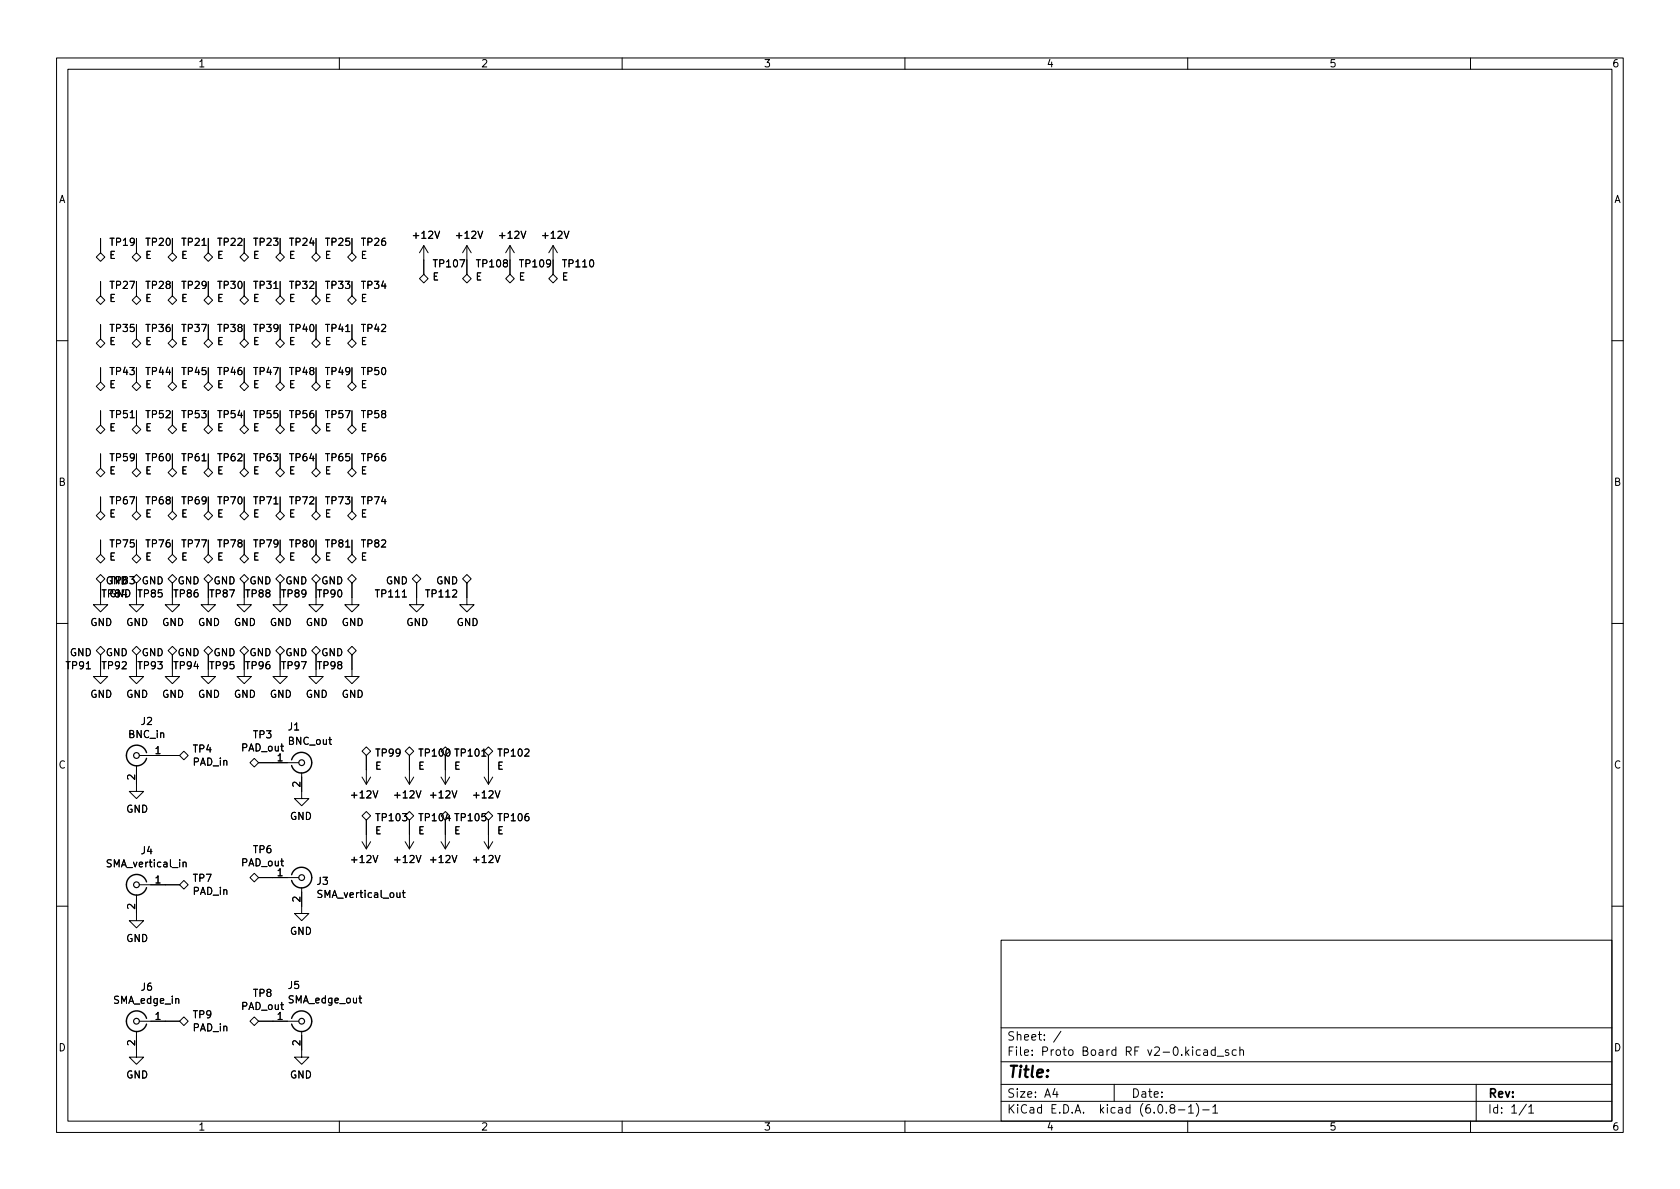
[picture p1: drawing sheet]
<svg xmlns="http://www.w3.org/2000/svg" width="297mm" height="210mm" viewBox="0 0 297 210" stroke-linecap="round" stroke-linejoin="round" font-family="sans-serif">
<g fill="none" stroke="#000" stroke-width=".18">
<path d="M10 10.2h277v190.1h-277zM12 12.2h273v186.1h-273zM60 10.2v2M110 10.2v2M160 10.2v2M210 10.2v2M260 10.2v2M17 53.1l.8-.8 .7 .8-.7 .7zM17.8 44.7l.7 .8-.7 .7-.8-.7zM17.8 59.9l.7 .8-.7 .8-.8-.8zM17.8 42.2v2.5M17.8 49.8v2.5"/>
<path d="M17.8 57.4v2.5M23.4 53.1l.7-.8 .8 .8-.8 .7zM24.1 59.9l.8 .8-.8 .8-.7-.8zM24.1 44.7l.8 .8-.8 .7-.7-.7zM24.1 42.2v2.5M24.1 49.8v2.5M24.1 57.4v2.5M29.7 53.1l.8-.8 .7 .8-.7 .7zM30.5 59.9l.7 .8-.7 .8-.8-.8zM30.5 44.7l.7 .8-.7 .7-.8-.7zM30.5 42.2v2.5M30.5 49.8v2.5"/>
<path d="M30.5 57.4v2.5M36.1 53.1l.7-.8 .8 .8-.8 .7zM36.8 59.9l.8 .8-.8 .8-.7-.8zM36.8 44.7l.8 .8-.8 .7-.7-.7zM36.8 42.2v2.5M36.8 49.8v2.5M36.8 57.4v2.5M42.4 53.1l.8-.8 .7 .8-.7 .7zM43.2 59.9l.7 .8-.7 .8-.8-.8zM43.2 44.7l.7 .8-.7 .7-.8-.7zM43.2 42.2v2.5M43.2 49.8v2.5"/>
<path d="M43.2 57.4v2.5M48.8 53.1l.7-.8 .8 .8-.8 .7zM49.5 59.9l.8 .8-.8 .8-.7-.8zM49.5 44.7l.8 .8-.8 .7-.7-.7zM49.5 42.2v2.5M49.5 49.8v2.5M49.5 57.4v2.5M55.1 53.1l.8-.8 .7 .8-.7 .7zM55.9 59.9l.7 .8-.7 .8-.8-.8zM55.9 44.7l.7 .8-.7 .7-.8-.7zM55.9 42.2v2.5M55.9 49.8v2.5"/>
<path d="M55.9 57.4v2.5M61.5 53.1l.7-.8 .8 .8-.8 .7zM62.2 59.9l.8 .8-.8 .8-.7-.8zM62.2 44.7l.8 .8-.8 .7-.7-.7zM62.2 42.2v2.5M62.2 49.8v2.5M62.2 57.4v2.5M74.9 48.5l.8 .8-.8 .7-.7-.7zM74.9 43.4v5.1M74.9 43.4l-.7 1.3M74.9 43.4l.8 1.3M82.5 48.5l.8 .8-.8 .7-.7-.7z"/>
<path d="M82.5 43.4v5.1M82.5 43.4l-.7 1.3M82.5 43.4l.8 1.3M90.2 48.5l.7 .8-.7 .7-.8-.7zM90.2 43.4v5.1M90.2 43.4l-.8 1.3M90.2 43.4l.7 1.3M97.8 48.5l.8 .8-.8 .7-.8-.7zM97.8 43.4v5.1M97.8 43.4l-.8 1.3M97.8 43.4l.8 1.3M10 60.2h2"/>
<path d="M17 75.9l.8-.7 .7 .7-.7 .8zM17.8 67.6l.7 .7-.7 .8-.8-.8zM17.8 65v2.6M17.8 72.6v2.6M23.4 75.9l.7-.7 .8 .7-.8 .8zM24.1 67.6l.8 .7-.8 .8-.7-.8zM24.1 65v2.6M24.1 72.6v2.6M29.7 75.9l.8-.7 .7 .7-.7 .8zM30.5 67.6l.7 .7-.7 .8-.8-.8zM30.5 65v2.6M30.5 72.6v2.6"/>
<path d="M36.1 75.9l.7-.7 .8 .7-.8 .8zM36.8 67.6l.8 .7-.8 .8-.7-.8zM36.8 65v2.6M36.8 72.6v2.6M42.4 75.9l.8-.7 .7 .7-.7 .8zM43.2 67.6l.7 .7-.7 .8-.8-.8zM43.2 65v2.6M43.2 72.6v2.6M48.8 75.9l.7-.7 .8 .7-.8 .8zM49.5 67.6l.8 .7-.8 .8-.7-.8zM49.5 65v2.6M49.5 72.6v2.6"/>
<path d="M55.1 75.9l.8-.7 .7 .7-.7 .8zM55.9 67.6l.7 .7-.7 .8-.8-.8zM55.9 65v2.6M55.9 72.6v2.6M61.5 75.9l.7-.7 .8 .7-.8 .8zM62.2 67.6l.8 .7-.8 .8-.7-.8zM62.2 65v2.6M62.2 72.6v2.6M285 60.2h2M17.8 82.8l.7 .8-.7 .7-.8-.7zM17.8 90.4l.7 .8-.7 .7-.8-.7zM17.8 98l.7 .8-.7 .8-.8-.8z"/>
<path d="M17.8 80.3v2.5M17.8 87.9v2.5M17.8 95.5v2.5M23.4 91.2l.7-.8 .8 .8-.8 .7zM23.4 98.8l.7-.8 .8 .8-.8 .8zM24.1 82.8l.8 .8-.8 .7-.7-.7zM24.1 80.3v2.5M24.1 87.9v2.5M24.1 95.5v2.5M30.5 90.4l.7 .8-.7 .7-.8-.7zM30.5 82.8l.7 .8-.7 .7-.8-.7zM30.5 98l.7 .8-.7 .8-.8-.8z"/>
<path d="M30.5 80.3v2.5M30.5 87.9v2.5M30.5 95.5v2.5M36.1 91.2l.7-.8 .8 .8-.8 .7zM36.8 82.8l.8 .8-.8 .7-.7-.7zM36.8 98l.8 .8-.8 .8-.7-.8zM36.8 80.3v2.5M36.8 87.9v2.5M36.8 95.5v2.5M43.2 82.8l.7 .8-.7 .7-.8-.7zM43.2 90.4l.7 .8-.7 .7-.8-.7zM43.2 98l.7 .8-.7 .8-.8-.8z"/>
<path d="M43.2 80.3v2.5M43.2 87.9v2.5M43.2 95.5v2.5M49.5 90.4l.8 .8-.8 .7-.7-.7zM49.5 82.8l.8 .8-.8 .7-.7-.7zM49.5 98l.8 .8-.8 .8-.7-.8zM49.5 80.3v2.5M49.5 87.9v2.5M49.5 95.5v2.5M55.1 98.8l.8-.8 .7 .8-.7 .8zM55.9 90.4l.7 .8-.7 .7-.8-.7zM55.9 82.8l.7 .8-.7 .7-.8-.7z"/>
<path d="M55.9 80.3v2.5M55.9 87.9v2.5M55.9 95.5v2.5M62.2 98l.8 .8-.8 .8-.7-.8zM62.2 90.4l.8 .8-.8 .7-.7-.7zM62.2 82.8l.8 .8-.8 .7-.7-.7zM62.2 80.3v2.5M62.2 87.9v2.5M62.2 95.5v2.5M10 110.2h2M17 115.1l.8-.8 .7 .8-.7 .7zM17 102.4l.8-.8 .7 .8-.7 .7z"/>
<path d="M17.8 115.8v3.8h1.2l-1.2 1.3-1.3-1.3h1.3M17.8 103.1v3.8h1.2l-1.2 1.3-1.3-1.3h1.3M23 102h.7l-.4 .4 .4 .2v.5l-.2 .1-.5-.1M23.4 115.1l.7-.8 .8 .8-.8 .7zM23.4 102.4l.7-.8 .8 .8-.8 .7zM24.1 115.8v3.8h1.3l-1.3 1.3-1.2-1.3h1.2M24.1 103.1v3.8h1.3l-1.3 1.3-1.2-1.3h1.2M29.7 115.1l.8-.8 .7 .8-.7 .7zM29.7 102.4l.8-.8 .7 .8-.7 .7zM30.5 115.8v3.8h1.2l-1.2 1.3-1.3-1.3h1.3M30.5 103.1v3.8h1.2l-1.2 1.3-1.3-1.3h1.3M36.1 102.4l.7-.8 .8 .8-.8 .7z"/>
<path d="M36.1 115.1l.7-.8 .8 .8-.8 .7zM36.8 115.8v3.8h1.3l-1.3 1.3-1.2-1.3h1.2M36.8 103.1v3.8h1.3l-1.3 1.3-1.2-1.3h1.2M42.4 102.4l.8-.8 .7 .8-.7 .7zM42.4 115.1l.8-.8 .7 .8-.7 .7zM43.2 103.1v3.8h1.2l-1.2 1.3-1.3-1.3h1.3M43.2 115.8v3.8h1.2l-1.2 1.3-1.3-1.3h1.3M48.8 102.4l.7-.8 .8 .8-.8 .7zM48.8 115.1l.7-.8 .8 .8-.8 .7zM49.5 103.1v3.8h1.3l-1.3 1.3-1.2-1.3h1.2M49.5 115.8v3.8h1.3l-1.3 1.3-1.2-1.3h1.2M55.1 102.4l.8-.8 .7 .8-.7 .7z"/>
<path d="M55.1 115.1l.8-.8 .7 .8-.7 .7zM55.9 103.1v3.8h1.2l-1.2 1.3-1.3-1.3h1.3M55.9 115.8v3.8h1.2l-1.2 1.3-1.3-1.3h1.3M61.5 115.1l.7-.8 .8 .8-.8 .7zM61.5 102.4l.7-.8 .8 .8-.8 .7zM62.2 115.8v3.8h1.3l-1.3 1.3-1.2-1.3h1.2M62.2 103.1v3.8h1.3l-1.3 1.3-1.2-1.3h1.2M72.9 102.4l.8-.8 .7 .8-.7 .7zM73.7 103.1v3.8h1.2l-1.2 1.3-1.3-1.3h1.3M81.8 102.4l.7-.8 .8 .8-.8 .7zM82.5 103.1v3.8h1.3l-1.3 1.3-1.2-1.3h1.2M285 110.2h2"/>
<path d="M24.1 135.4v4.5h1.3l-1.3 1.3-1.2-1.3h1.2M24.6 133.6h7.1M32.5 132.8l.8 .8-.8 .8-.8-.8zM44.2 134.9l.8-.8 .7 .8-.7 .7zM45.7 134.9h7.1M53.3 136.6v4.6h-1.2l1.2 1.3 1.3-1.3h-1.3M64 132.8l.8-.7 .7 .7-.7 .8zM64 137.4l.8 1.3M64.8 133.6v5.1M65.5 137.4l-.7 1.3M71.6 137.4l.8 1.3M72.4 132.1l.8 .7-.8 .8-.8-.8z"/>
<path d="M72.4 133.6v5.1M73.2 137.4l-.8 1.3M78 137.4l.7 1.3M78.7 133.6v5.1M79.5 137.4l-.8 1.3M85.6 132.8l.8-.7 .7 .7-.7 .8zM85.6 137.4l.8 1.3M86.4 133.6v5.1M87.1 137.4l-.7 1.3M24.1 158.2v4.6h1.3l-1.3 1.3-1.2-1.3h1.2M24.6 156.5h7.1M32.4 152.6l.2-.1h.3v.8"/>
<path d="M32.5 155.7l.8 .8-.8 .7-.8-.7zM45 154.4l.7 .8-.7 .8-.8-.8zM45.7 155.2h7.1M53.3 157v4.5h-1.2l1.2 1.3 1.3-1.3h-1.3M64 144.3l.8-.8 .7 .8-.7 .7zM64 148.8l.8 1.3M64.8 145v5.1M65.5 148.8l-.7 1.3M71.1 157.9h.5M71.3 157.4v1.1l.3 .2M71.6 148.8l.8 1.3M72.4 143.5l.8 .8-.8 .7-.8-.7z"/>
<path d="M72.4 145v5.1M73.2 148.8l-.8 1.3M78 148.8l.7 1.3M78.7 145v5.1M79.5 148.8l-.8 1.3M85.6 144.3l.8-.8 .7 .8-.7 .7zM85.6 148.8l.8 1.3M86.4 145v5.1M87.1 148.8l-.7 1.3M10 160.2h2M32.5 179.8l.8 .8-.8 .8-.8-.8zM63.5 176.5h.4"/>
<path d="M63.6 176.1v1.1l.3 .2M177 166.3h108v32h-108zM285 160.2h2M24.1 182.4v4.5h1.3l-1.3 1.3-1.2-1.3h1.2M24.6 180.6h7.1M44.2 180.6l.8-.8 .7 .8-.7 .8zM45.7 180.6h7.1M53.3 182.4v4.5h-1.2l1.2 1.3 1.3-1.3h-1.3M60 198.3v2M110 198.3v2M160 198.3v2M177 194.8h108"/>
<path d="M177 191.8h108M177 187.8h108M177 181.8h108M186.5 192.5l-.4 1h1M186.9 193v1M187.6 182.4l-1.3 1.9M197 191.8v3M207.1 196l-.2-.3v-.2l.2-.2 .5 .1 .1 .2-.1 .2-.6 .2-.1 .3v.4l.2 .1h.5l.1-.3-.1-.4-.2-.1M208.4 196.3h1.1M210 198.3v2M210.1 195.8l.5-.5v1.5M210.1 196.8h.9"/>
<path d="M211.5 195.1a1.72 1.72 0 0 1 0 2.3M212.2 185.7l-.4-.1-.3 .3v.4l.1 .3h.6M212.6 196.3h1.2M212.9 185.7h.5l.1 .9M213.5 186l-.5 .1a.29 .29 0 0 0-.2 .2 .29 .29 0 0 0 .2 .3h.5M214.4 195.8l.5-.5v1.5M214.4 196.8h.9M214.9 185.7l-.5-.1-.3 .3v.4l.2 .3h.6M214.9 185.1v1.5M215.2 186.8h1.2M217.2 185.7l-.3-.1-.3 .2 .1 .3 .5 .1v.4h-.6M218.6 185.7l-.5-.1-.2 .3v.4l.1 .3h.6"/>
<path d="M219.2 185.8l.2-.2 .4 .1 .1 .9M219.2 185.1v1.5M260 198.3v2M261 191.8v6.5M269.9 195.3l-1.3 1.9M270.3 195.8l.4-.5v1.5M270.3 196.8h.9"/>
</g>
<path d="M25.9 133.1a1.81 1.81 0 0 0-2.8-1 1.81 1.81 0 0 0 0 3 1.81 1.81 0 0 0 2.8-1M51.6 134.4a1.81 1.81 0 0 1 2.8-1 1.81 1.81 0 0 1 0 2.9 1.81 1.81 0 0 1-2.8-.9M25.9 156a1.81 1.81 0 0 0-2.8-1 1.81 1.81 0 0 0 0 2.9 1.81 1.81 0 0 0 2.8-.9M51.6 154.7a1.81 1.81 0 0 1 2.8-1 1.81 1.81 0 0 1 0 3 1.81 1.81 0 0 1-2.8-1M25.9 180.1a1.81 1.81 0 0 0-2.8-1 1.81 1.81 0 0 0 0 3 1.81 1.81 0 0 0 2.8-1M51.6 180.1a1.81 1.81 0 0 1 2.8-1 1.81 1.81 0 0 1 0 3 1.81 1.81 0 0 1-2.8-1" fill="none" stroke="#000" stroke-width=".25"/>
<g fill="none" stroke="#000" stroke-width=".2">
<circle cx="24.1" cy="133.6" r=".51"/>
<circle cx="53.3" cy="134.9" r=".51"/>
<circle cx="24.1" cy="156.5" r=".51"/>
<circle cx="53.3" cy="155.2" r=".51"/>
<circle cx="24.1" cy="180.6" r=".51"/>
<circle cx="53.3" cy="180.6" r=".51"/>
</g>
<text font-size="2.8" x="178" y="190.6">Title:</text>
<g font-size="2.1">
<text x="178" y="184">Sheet: /</text>
<text x="178" y="186.7">File: Proto Board RF v2-0.kicad_sch</text>
<text x="178" y="196.9">KiCad E.D.A. kicad (6.0.8-1)-1</text>
<text x="178" y="194.1">Size: A4</text>
<text x="200" y="194.1">Date:</text>
<text x="263" y="194.1">Rev:</text>
<text x="263" y="196.9">Id: 1/1</text>
</g>
<g font-size="1.8">
<text x="35" y="11.9">1</text>
<text x="85" y="11.9">2</text>
<text x="135" y="11.9">3</text>
<text x="185" y="11.9">4</text>
<text x="235" y="11.9">5</text>
<text x="285" y="11.9">6</text>
<text x="10.3" y="35.9">A</text>
<text x="285.3" y="35.9">A</text>
<text x="19.3" y="45.8">E</text>
<text x="19.5" y="43.5">TP19</text>
<text x="25.7" y="45.8">E</text>
<text x="25.9" y="43.5">TP20</text>
<text x="32" y="45.8">E</text>
<text x="32.2" y="43.5">TP21</text>
<text x="38.4" y="45.8">E</text>
<text x="38.6" y="43.5">TP22</text>
<text x="44.7" y="45.8">E</text>
<text x="44.9" y="43.5">TP23</text>
<text x="51.1" y="45.8">E</text>
<text x="51.3" y="43.5">TP24</text>
<text x="57.4" y="45.8">E</text>
<text x="57.6" y="43.5">TP25</text>
<text x="63.8" y="45.8">E</text>
<text x="64" y="43.5">TP26</text>
<text x="73.2" y="42.2">+12V</text>
<text x="76.8" y="47.3">TP107</text>
<text x="80.8" y="42.2">+12V</text>
<text x="84.4" y="47.3">TP108</text>
<text x="88.5" y="42.2">+12V</text>
<text x="92.1" y="47.3">TP109</text>
<text x="96.1" y="42.2">+12V</text>
<text x="99.7" y="47.3">TP110</text>
<text x="19.3" y="53.4">E</text>
<text x="19.5" y="51.1">TP27</text>
<text x="25.7" y="53.4">E</text>
<text x="25.9" y="51.1">TP28</text>
<text x="32" y="53.4">E</text>
<text x="32.2" y="51.1">TP29</text>
<text x="38.4" y="53.4">E</text>
<text x="38.6" y="51.1">TP30</text>
<text x="44.7" y="53.4">E</text>
<text x="44.9" y="51.1">TP31</text>
<text x="51.1" y="53.4">E</text>
<text x="51.3" y="51.1">TP32</text>
<text x="57.4" y="53.4">E</text>
<text x="57.6" y="51.1">TP33</text>
<text x="63.8" y="53.4">E</text>
<text x="64" y="51.1">TP34</text>
<text x="76.5" y="49.6">E</text>
<text x="84.1" y="49.6">E</text>
<text x="91.7" y="49.6">E</text>
<text x="99.3" y="49.6">E</text>
<text x="19.5" y="58.7">TP35</text>
<text x="25.9" y="58.7">TP36</text>
<text x="32.2" y="58.7">TP37</text>
<text x="38.6" y="58.7">TP38</text>
<text x="44.9" y="58.7">TP39</text>
<text x="51.3" y="58.7">TP40</text>
<text x="57.6" y="58.7">TP41</text>
<text x="64" y="58.7">TP42</text>
<text x="19.3" y="61">E</text>
<text x="25.7" y="61">E</text>
<text x="32" y="61">E</text>
<text x="38.4" y="61">E</text>
<text x="44.7" y="61">E</text>
<text x="51.1" y="61">E</text>
<text x="57.4" y="61">E</text>
<text x="63.8" y="61">E</text>
<text x="19.3" y="68.6">E</text>
<text x="19.5" y="66.3">TP43</text>
<text x="25.7" y="68.6">E</text>
<text x="25.9" y="66.3">TP44</text>
<text x="32" y="68.6">E</text>
<text x="32.2" y="66.3">TP45</text>
<text x="38.4" y="68.6">E</text>
<text x="38.6" y="66.3">TP46</text>
<text x="44.7" y="68.6">E</text>
<text x="44.9" y="66.3">TP47</text>
<text x="51.1" y="68.6">E</text>
<text x="51.3" y="66.3">TP48</text>
<text x="57.4" y="68.6">E</text>
<text x="57.6" y="66.3">TP49</text>
<text x="63.8" y="68.6">E</text>
<text x="64" y="66.3">TP50</text>
<text x="19.3" y="76.2">E</text>
<text x="19.5" y="73.9">TP51</text>
<text x="25.7" y="76.2">E</text>
<text x="25.9" y="73.9">TP52</text>
<text x="32" y="76.2">E</text>
<text x="32.2" y="73.9">TP53</text>
<text x="38.4" y="76.2">E</text>
<text x="38.6" y="73.9">TP54</text>
<text x="44.7" y="76.2">E</text>
<text x="44.9" y="73.9">TP55</text>
<text x="51.1" y="76.2">E</text>
<text x="51.3" y="73.9">TP56</text>
<text x="57.4" y="76.2">E</text>
<text x="57.6" y="73.9">TP57</text>
<text x="63.8" y="76.2">E</text>
<text x="64" y="73.9">TP58</text>
<text x="19.3" y="83.9">E</text>
<text x="19.5" y="81.6">TP59</text>
<text x="25.7" y="83.9">E</text>
<text x="25.9" y="81.6">TP60</text>
<text x="32" y="83.9">E</text>
<text x="32.2" y="81.6">TP61</text>
<text x="38.4" y="83.9">E</text>
<text x="38.6" y="81.6">TP62</text>
<text x="44.7" y="83.9">E</text>
<text x="44.9" y="81.6">TP63</text>
<text x="51.1" y="83.9">E</text>
<text x="51.3" y="81.6">TP64</text>
<text x="57.4" y="83.9">E</text>
<text x="57.6" y="81.6">TP65</text>
<text x="63.8" y="83.9">E</text>
<text x="64" y="81.6">TP66</text>
<text x="10.3" y="85.9">B</text>
<text x="19.5" y="89.2">TP67</text>
<text x="25.9" y="89.2">TP68</text>
<text x="32.2" y="89.2">TP69</text>
<text x="38.6" y="89.2">TP70</text>
<text x="44.9" y="89.2">TP71</text>
<text x="51.3" y="89.2">TP72</text>
<text x="57.6" y="89.2">TP73</text>
<text x="64" y="89.2">TP74</text>
<text x="285.3" y="85.9">B</text>
<text x="19.3" y="91.5">E</text>
<text x="25.7" y="91.5">E</text>
<text x="32" y="91.5">E</text>
<text x="38.4" y="91.5">E</text>
<text x="44.7" y="91.5">E</text>
<text x="51.1" y="91.5">E</text>
<text x="57.4" y="91.5">E</text>
<text x="63.8" y="91.5">E</text>
<text x="19.3" y="99.1">E</text>
<text x="19.5" y="96.8">TP75</text>
<text x="25.7" y="99.1">E</text>
<text x="25.9" y="96.8">TP76</text>
<text x="32" y="99.1">E</text>
<text x="32.2" y="96.8">TP77</text>
<text x="38.4" y="99.1">E</text>
<text x="38.6" y="96.8">TP78</text>
<text x="44.7" y="99.1">E</text>
<text x="44.9" y="96.8">TP79</text>
<text x="51.1" y="99.1">E</text>
<text x="51.3" y="96.8">TP80</text>
<text x="57.4" y="99.1">E</text>
<text x="57.6" y="96.8">TP81</text>
<text x="63.8" y="99.1">E</text>
<text x="64" y="96.8">TP82</text>
<text x="18.1" y="105.6">TP84</text>
<text x="18.7" y="103.3">GND</text>
<text x="19.3" y="105.6">GND</text>
<text x="24.5" y="105.6">TP85</text>
<text x="25" y="103.3">GND</text>
<text x="30.8" y="105.6">TP86</text>
<text x="31.4" y="103.3">GND</text>
<text x="37.2" y="105.6">TP87</text>
<text x="37.7" y="103.3">GND</text>
<text x="43.5" y="105.6">TP88</text>
<text x="44.1" y="103.3">GND</text>
<text x="49.9" y="105.6">TP89</text>
<text x="50.4" y="103.3">GND</text>
<text x="56.2" y="105.6">TP90</text>
<text x="56.8" y="103.3">GND</text>
<text x="66.6" y="105.6">TP111</text>
<text x="68.2" y="103.3">GND</text>
<text x="75.5" y="105.6">TP112</text>
<text x="77.1" y="103.3">GND</text>
<text x="15.9" y="110.7">GND</text>
<text x="22.3" y="110.7">GND</text>
<text x="28.6" y="110.7">GND</text>
<text x="35" y="110.7">GND</text>
<text x="41.3" y="110.7">GND</text>
<text x="47.7" y="110.7">GND</text>
<text x="54" y="110.7">GND</text>
<text x="60.4" y="110.7">GND</text>
<text x="71.8" y="110.7">GND</text>
<text x="80.7" y="110.7">GND</text>
<text x="11.8" y="118.3">TP91</text>
<text x="12.3" y="116">GND</text>
<text x="18.1" y="118.3">TP92</text>
<text x="18.7" y="116">GND</text>
<text x="24.5" y="118.3">TP93</text>
<text x="25" y="116">GND</text>
<text x="30.8" y="118.3">TP94</text>
<text x="31.4" y="116">GND</text>
<text x="37.2" y="118.3">TP95</text>
<text x="37.7" y="116">GND</text>
<text x="43.5" y="118.3">TP96</text>
<text x="44.1" y="116">GND</text>
<text x="49.9" y="118.3">TP97</text>
<text x="50.4" y="116">GND</text>
<text x="56.2" y="118.3">TP98</text>
<text x="56.8" y="116">GND</text>
<text x="15.9" y="123.4">GND</text>
<text x="22.3" y="123.4">GND</text>
<text x="28.6" y="123.4">GND</text>
<text x="35" y="123.4">GND</text>
<text x="41.3" y="123.4">GND</text>
<text x="47.7" y="123.4">GND</text>
<text x="54" y="123.4">GND</text>
<text x="60.4" y="123.4">GND</text>
<text x="22.8" y="130.5">BNC_in</text>
<text x="25" y="128.2">J2</text>
<text x="44.8" y="130.6">TP3</text>
<text x="51" y="129.2">J1</text>
<text x="51" y="131.7">BNC_out</text>
<text x="10.3" y="135.9">C</text>
<text x="23.9" y="137.9" transform="rotate(-90 23.9 137.9)">2</text>
<text x="27.4" y="133.3">1</text>
<text x="34.1" y="135.4">PAD_in</text>
<text x="34.2" y="133.1">TP4</text>
<text x="42.7" y="132.9">PAD_out</text>
<text x="49" y="134.6">1</text>
<text x="66.3" y="136.1">E</text>
<text x="66.5" y="133.8">TP99</text>
<text x="73.9" y="136.1">E</text>
<text x="74.3" y="133.8">TP100 TP101</text>
<text x="80.3" y="136.1">E</text>
<text x="87.9" y="136.1">E</text>
<text x="88.2" y="133.8">TP102</text>
<text x="285.3" y="135.9">C</text>
<text x="22.3" y="143.7">GND</text>
<text x="53.1" y="139.2" transform="rotate(-90 53.1 139.2)">2</text>
<text x="62.3" y="141.2">+12V</text>
<text x="69.9" y="141.2">+12V</text>
<text x="76.3" y="141.2">+12V</text>
<text x="83.9" y="141.2">+12V</text>
<text x="51.2" y="145">GND</text>
<text x="66.3" y="147.5">E</text>
<text x="66.7" y="145.2">TP103</text>
<text x="73.9" y="147.5">E</text>
<text x="74.3" y="145.2">TP104 TP105</text>
<text x="80.3" y="147.5">E</text>
<text x="87.9" y="147.5">E</text>
<text x="88.2" y="145.2">TP106</text>
<text x="19.1" y="153.4">SMA_vertical_in</text>
<text x="25" y="151">J4</text>
<text x="34.2" y="155.9">TP7</text>
<text x="42.7" y="153.2">PAD_out</text>
<text x="44.8" y="150.9">TP6</text>
<text x="49" y="154.9">1</text>
<text x="62.3" y="152.6">+12V</text>
<text x="69.9" y="152.6">+12V</text>
<text x="76.3" y="152.6">+12V</text>
<text x="83.9" y="152.6">+12V</text>
<text x="23.9" y="160.8" transform="rotate(-90 23.9 160.8)">2</text>
<text x="27.4" y="156.2">1</text>
<text x="34.1" y="158.2">PAD_in</text>
<text x="53.1" y="159.5" transform="rotate(-90 53.1 159.5)">2</text>
<text x="56.1" y="156.5">J3</text>
<text x="56.4" y="158.8">SMA_vertical_out</text>
<text x="22.3" y="166.6">GND</text>
<text x="51.2" y="165.3">GND</text>
<text x="20.2" y="177.5">SMA_edge_in</text>
<text x="25" y="175.2">J6</text>
<text x="42.7" y="178.6">PAD_out</text>
<text x="44.8" y="176.3">TP8</text>
<text x="51" y="174.9">J5</text>
<text x="51.1" y="177.4">SMA_edge_out</text>
<text x="10.3" y="185.9">D</text>
<text x="23.9" y="184.9" transform="rotate(-90 23.9 184.9)">2</text>
<text x="27.4" y="180.3">1</text>
<text x="34.1" y="182.4">PAD_in</text>
<text x="34.2" y="180.1">TP9</text>
<text x="49" y="180.3">1</text>
<text x="53.1" y="184.9" transform="rotate(-90 53.1 184.9)">2</text>
<text x="285.3" y="185.9">D</text>
<text x="22.3" y="190.7">GND</text>
<text x="51.2" y="190.7">GND</text>
<text x="35" y="199.9">1</text>
<text x="85" y="199.9">2</text>
<text x="135" y="199.9">3</text>
<text x="185" y="199.9">4</text>
<text x="235" y="199.9">5</text>
<text x="285" y="199.9">6</text>
</g>
</svg>
